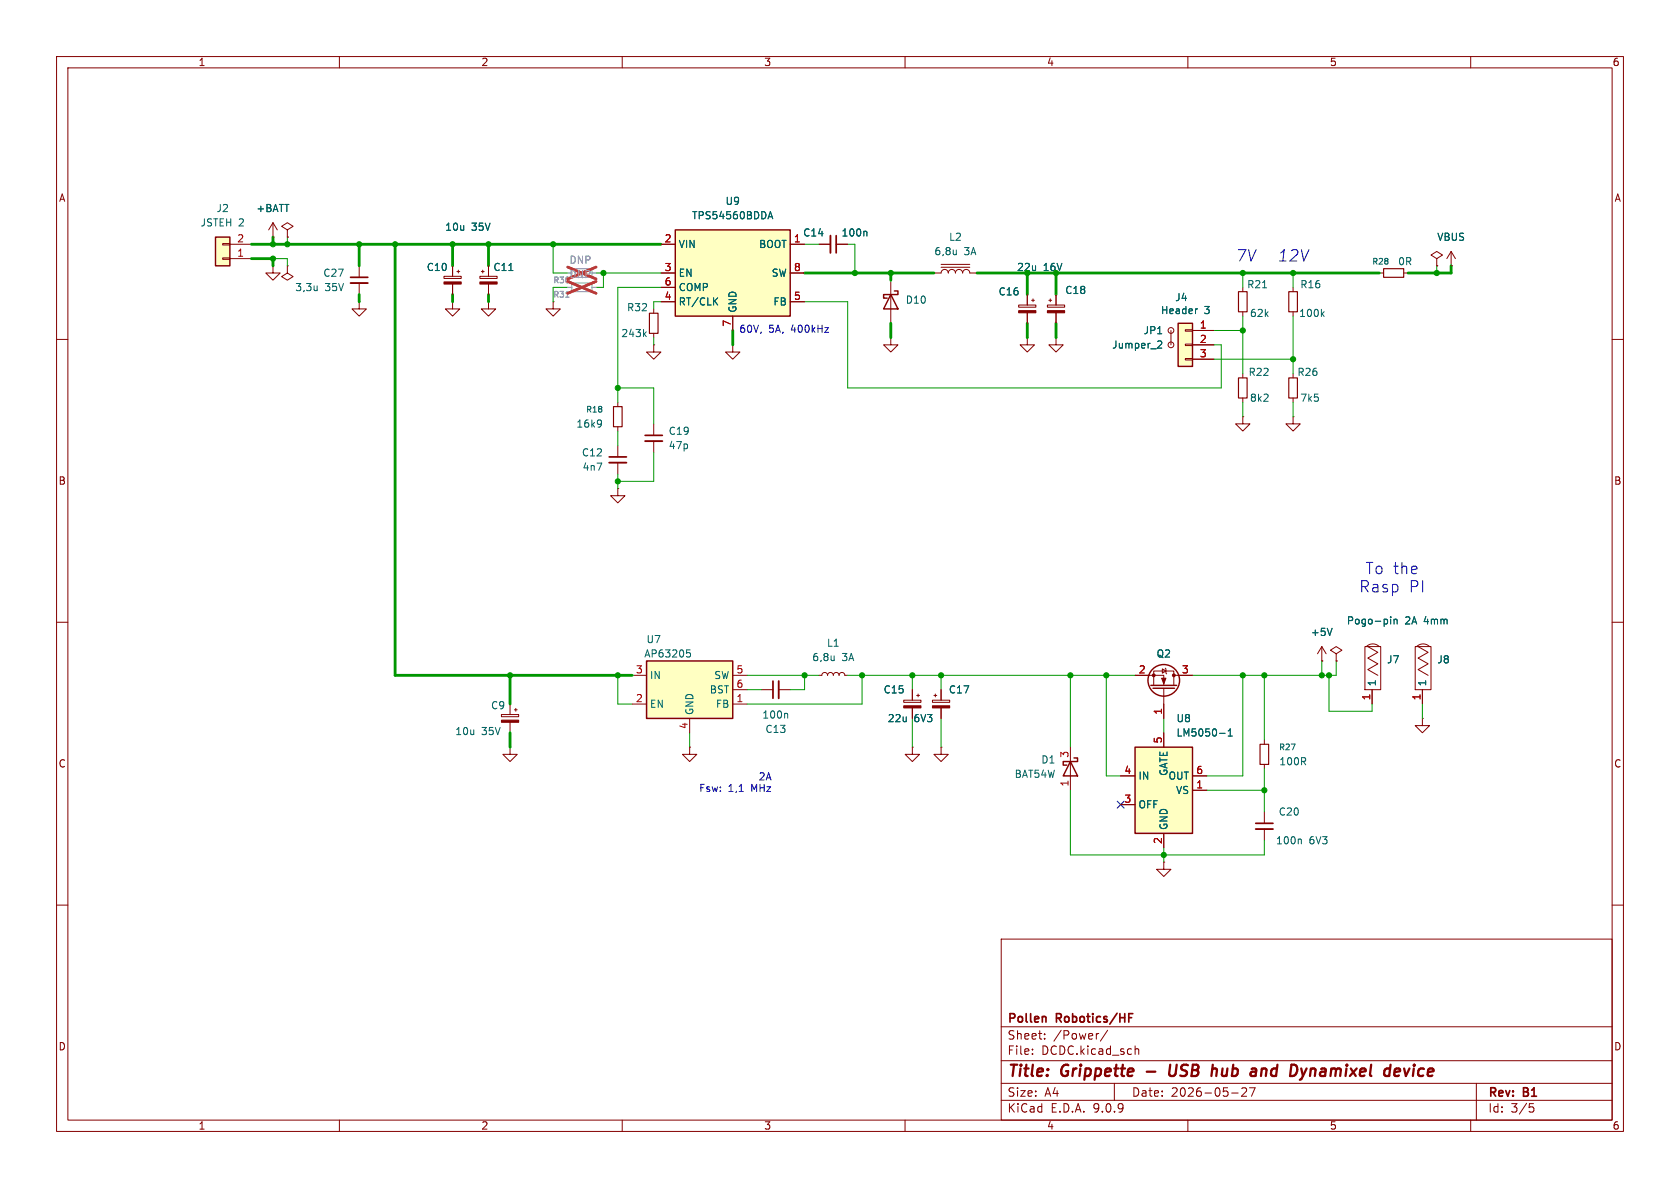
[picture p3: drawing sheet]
<svg xmlns="http://www.w3.org/2000/svg" width="297mm" height="210mm" viewBox="0 0 297 210" stroke-linecap="round" stroke-linejoin="round" font-family="sans-serif">
<g fill="none" stroke="#840000" stroke-width=".18">
<path d="M10 10h277v190h-277zM12 12h273v186h-273zM60 10v2M110 10v2M160 10v2M210 10v2M260 10v2M48.3 47v1.3h1.2l-1.2 1.2-1.3-1.2h1.3M48.3 47h.1M50.8 47v1.3l-1 .6 1 .6 1-.6-1-.6M50.8 47h.1M63.5 53.3v1.3h1.3l-1.3 1.3-1.3-1.3h1.3"/>
<path d="M63.5 53.3h.1M63.5 47v2M63.5 50v2.1M78.5 48.8h3v.4h-3zM80 53.3v1.3h1.3l-1.3 1.3-1.3-1.3h1.3M80 53.3h.1M80 47v1.8M80 50.2v1.9M80.8 48h.5M81 47.8v.5M84.8 48.8h3.1v.4h-3.1zM85.1 48h.5"/>
<path d="M85.3 47.8v.5M86.4 53.3v1.3h1.2l-1.2 1.3-1.3-1.3h1.3M86.4 53.3h.1M86.4 47v1.8M86.4 50.2v1.9M97.8 53.3v1.3h1.3l-1.3 1.3-1.3-1.3h1.3M97.8 53.3h.1M243.8 48.3h.8M248.2 48.3h.7M254 45.7l1-.6-1-.6-1 .6 1 .6v1.3M254 47h.1M10 60h2"/>
<path d="M109.2 71.1v.8M109.2 75.4v.8M109.2 78.7v2.1M115.6 74.9v2.1M115.6 78v2M285 60h2M109.2 86.4v1.2h1.3l-1.3 1.3-1.3-1.3h1.3M109.2 86.4h.1M109.2 81.8v2M10 110h2M236.2 115.6l1-.7-1-.6-1 .6 1 .7v1.2M236.2 116.8h.1"/>
<path d="M241.3 114.3h2.8v7.6h-2.8zM241.6 114.3a1.62 1.62 0 0 1 2.2 0M241.8 114.3l1.8 1-1.8 1 1.8 1-1.8 1.1 1.8 1M250.2 114.3h2.8v7.6h-2.8zM250.4 114.3a1.62 1.62 0 0 1 2.3 0M250.7 114.3l1.8 1-1.8 1 1.8 1-1.8 1.1 1.8 1M285 110h2M88.6 126.3h3.1v.4h-3.1zM90.2 132.1v1.3h1.2l-1.2 1.2-1.3-1.2h1.3M90.2 132.1h.1M90.2 124.5v1.8M90.2 127.7v1.8"/>
<path d="M90.9 125.5h.5M91.2 125.2v.5M242.6 121.9v2.6M251.5 121.9v2.6M10 160h2M177 166h108v32h-108zM285 160h2M60 198v2M110 198v2M160 198v2M177 194.5h108M177 191.5h108"/>
<path d="M177 187.5h108M177 181.5h108M182.5 186.3v.1M182.5 185.5v.1M184.7 183.6v.1M184.7 182.8v.1M194.2 182.7l-.2 .1M195.8 182.1l-1.3 2M197 191.5v3M200.7 184.9v1.5M200.7 185.5l.2-.1 .3 .1 .1 .9M210 198v2"/>
<path d="M217.7 193.2h1.2M219.5 192.4l.6-.1 .2 .1 .1 .3-.9 1.1h.9M220.9 192.3h1l-.7 1.5M260 198v2M261 191.5v6.5M270.4 195.1h.7M270.5 195.7h.4l.3 .3-.2 .5-.5 .1"/>
</g>
<path d="M202.7 189.4h1.6M206.9 188.2l-.2 1.6 .1 .3a.66 .66 0 0 0 .9-.1M223.1 188.9l-.2 1.3M223.7 188.9l-.6 .2M231 188.9l-.7 1.3M247.3 188.9l.2 .1v.4l-1 .1M247.3 190.1l-.2 .1M248.2 188.9l.3 1.3 .7-1.3" fill="none" stroke="#840000" stroke-width=".4"/>
<path d="M62 49h3M114 77h3.1M107.7 80.8h3M184.8 179.8l.1 .9M199.6 179.9h.5M199.6 179.2h.7" fill="none" stroke="#840000" stroke-width=".3"/>
<path d="M62 50h3M114 78h3.1M107.7 81.8h3" fill="none" stroke="#840000" stroke-width=".33"/>
<path d="M101.1 47.5h3.5v1.5h-3.5z" fill="none" stroke="#a1a1a1" stroke-width=".2"/>
<path d="M104.6 48.3h.8" fill="none" stroke="#a1a1a1" stroke-width=".18"/>
<path d="M100.4 47.2l5 2.1M105.4 47.2l-5 2.1" fill="none" stroke="#e12e31" stroke-width=".46"/>
<path d="M56.1 50.5v.9M56.1 51.3h-.1M90 47.8h.7M106.1 74.2l.2 .2a1.07 1.07 0 0 1-.2 1M106.3 74.8l-.2 .2M245.8 109v.2M245.8 109.5v.8M246.5 109.5v.8M246.5 109.6l.1-.1h.3l.1 .8" fill="none" stroke="#006464" stroke-width=".18"/>
<g fill="#840000" stroke="#840000" stroke-width=".18">
<path d="M88.6 127.3h3.1v.4h-3.1z"/>
<path d="M78.5 49.8h3v.4h-3z"/>
<path d="M84.8 49.8h3.1v.4h-3.1z"/>
</g>
<path d="M244.6 47.5h3.6v1.5h-3.6zM108.5 71.9h1.5v3.5h-1.5z" fill="none" stroke="#840000" stroke-width=".2"/>
<path d="M119.4 40.6h20.3v15.3h-20.3z" fill="#ffffc2"/>
<g fill="none" stroke="#840000" stroke-width=".25">
<path d="M119.4 40.6h20.3v15.3h-20.3zM203.5 121.2h4.5M203.8 121.7h3.8"/>
<circle cx="205.7" cy="120.3" r="2.79"/>
</g>
<g fill="none" stroke="#840000" stroke-width=".18">
<path d="M116.8 43.2h2.6M116.8 48.3h2.6M116.8 50.8h2.6M116.8 53.3h2.6M129.5 55.9v2.5M139.7 43.2h2.5M139.7 48.3h2.5M139.7 53.3h2.5M200.7 119.4h5v1.8M205.5 118.2l.6 .4-.6 .4zM206 118.1l.1 .1v.8l.1 .1M207.5 119.4h3.3"/>
<path d="M204 121.2v-2.6h3.5v2.6M205.7 121.7v5.3"/>
</g>
<path d="M135.8 38.7l.4-1.3 .4 1.3M135.9 38.3h.6M126.3 53.2l.6 .7M126.9 52.6l-.7 .8" fill="none" stroke="#006464" stroke-width=".18"/>
<g fill="#840000" stroke="#840000" stroke-width=".18">
<path d="M205.4 119.9h.7l-.4 1z"/>
<circle cx="207.5" cy="119.4" r=".25"/>
<circle cx="204" cy="119.4" r=".25"/>
</g>
<path d="M200.7 132.1h10.1v15.2h-10.1z" fill="#ffffc2"/>
<path d="M189.2 134.6l1.3 2.6h-2.5zM189.9 134h.6v.6h-2.5v.7h.6M200.7 132.1h10.1v15.2h-10.1z" fill="none" stroke="#840000" stroke-width=".25"/>
<g fill="none" stroke="#840000" stroke-width=".18">
<path d="M48.3 39.4l-.8 1.2M48.3 39.4l.7 1.2M48.3 39.4v2.5M48.3 41.9h.1M115.6 54.6v.8M115.6 58.9v.8M144.8 43.2h2M147.8 43.2h2.1M157.5 59.7v1.3h1.2l-1.2 1.2-1.3-1.2h1.3M157.5 59.7h.1M219.7 50.8v.8M219.7 55.1v.8"/>
<path d="M228.6 50.8v.8M228.6 55.1v.8M256.5 47h.1M256.5 44.5l-.7 1.2M256.5 44.5l.8 1.2M256.5 44.5v2.5M115.6 61v1.2h1.2l-1.2 1.3-1.3-1.3h1.3M115.6 61h.1M129.5 61v1.2h1.3l-1.3 1.3-1.2-1.3h1.2M129.5 61h.1M228.6 66v.8M228.6 70.4v.7"/>
<path d="M144.8 119.4h.5l.1-.4 .4-.1 .4 .1 .1 .4 .2-.4 .3-.1 .4 .1 .1 .4 .2-.4 .3-.1 .4 .1 .1 .4 .2-.4 .3-.1 .4 .1 .2 .4h.5M233.7 116.8h.1M233.7 114.3l-.8 1.3M233.7 114.3l.7 1.3M233.7 114.3v2.5M159.8 123.8h3v.4h-3zM161.3 121.9v1.9M161.3 125.1v1.9M162.1 122.9h.5M162.3 122.7v.5M164.8 123.8h3.1v.4h-3.1zM165.1 122.9h.5"/>
<path d="M165.4 122.7v.5M166.4 132.1v1.3h1.2l-1.2 1.2-1.3-1.2h1.3M166.4 132.1h.1M166.4 121.9v1.9M166.4 125.1v1.9M189.2 132.1v7.6M198.1 137.2h2.6M205.7 129.5v2.6M210.8 137.2h2.6M210.8 139.7h2.6M223.5 130.8v.8M223.5 135.1v.8"/>
<path d="M251.5 127v1.3h-1.3l1.3 1.2 1.2-1.2h-1.2M251.5 127h.1M198.1 142.2h2.6M205.7 152.4v1.3h1.3l-1.3 1.2-1.2-1.2h1.2M205.7 152.4h.1M205.7 147.3v2.6M223.5 143.5v2M223.5 146.6v2"/>
</g>
<g fill="none" stroke="#006464" stroke-width=".18">
<path d="M113.9 59l.4 .5M114.3 58.7l-.5 .4M153.1 40.9l.2 .2v.6M223.2 50.9h.7M233.7 55.5l.4 .5M234.1 55.1l-.5 .5M147.5 115.9v.9M147.5 116.7h-.1M235.5 111.1l-.4 1.2M215.6 129.6h1M217.1 130.1h.8M217.1 129.2l.4-.4v1.3"/>
<path d="M229.9 148.3l.2 .2v.7"/>
</g>
<g fill="#840000" stroke="#840000" stroke-width=".18">
<path d="M164.8 124.8h3.1v.3h-3.1z"/>
<path d="M159.8 124.8h3v.3h-3z"/>
</g>
<path d="M114.8 55.4h1.5v3.5h-1.5zM218.9 51.6h1.6v3.5h-1.6zM227.8 51.6h1.6v3.5h-1.6zM227.8 66.8h1.6v3.6h-1.6zM222.8 131.6h1.5v3.5h-1.5z" fill="none" stroke="#840000" stroke-width=".2"/>
<path d="M147.8 41.7v3M222 145.5h3" fill="none" stroke="#840000" stroke-width=".3"/>
<path d="M146.8 41.7v3M222 146.6h3" fill="none" stroke="#840000" stroke-width=".33"/>
<path d="M101.1 50h3.5v1.6h-3.5z" fill="none" stroke="#a1a1a1" stroke-width=".2"/>
<path d="M100.3 50.8h.8M104.6 50.8h.8" fill="none" stroke="#a1a1a1" stroke-width=".18"/>
<path d="M100 52.5h.6" fill="none" stroke="#989898" stroke-width=".18"/>
<path d="M100.4 49.7l5 2.2M105.4 49.7l-5 2.2" fill="none" stroke="#e12e31" stroke-width=".46"/>
<path d="M208.3 57.2h2.5v7.6h-2.5z" fill="#ffffc2"/>
<path d="M157.5 52.1l1.2 2.5h-2.5zM158.1 51.4h.6v.7h-2.5v.6h.6M208.3 57.2h2.5v7.6h-2.5z" fill="none" stroke="#840000" stroke-width=".25"/>
<g fill="none" stroke="#840000" stroke-width=".18">
<path d="M157.5 49.5v7.7M165.1 48.3h1.3a.64 .64 0 0 1 .6-.7 .64 .64 0 0 1 .6 .7 .64 .64 0 0 1 .7-.7 .64 .64 0 0 1 .6 .7 .64 .64 0 0 1 .6-.7 .64 .64 0 0 1 .7 .7 .64 .64 0 0 1 .6-.7 .64 .64 0 0 1 .6 .7h1.3M166.4 47.2h5M166.4 46.7h5M180.1 53.9h3v.4h-3zM181.6 59.7v1.3h1.3l-1.3 1.2-1.3-1.2h1.3M181.6 59.7h.1M181.6 52.1v1.8M181.6 55.3v1.9M182.4 53.1h.5M182.6 52.8v.5M186.7 59.7v1.3h1.3l-1.3 1.2-1.3-1.2h1.3"/>
<path d="M186.7 59.7h.1M209.5 58.3h1.3v.2h-1.3zM210.8 58.4h3.8M209.5 60.8h1.3v.3h-1.3zM209.5 63.4h1.3v.2h-1.3zM210.8 61h3.8M210.8 63.5h3.8M219.7 73.7v1.2h1.3l-1.3 1.3-1.3-1.3h1.3M219.7 73.7h.1M121.9 132.1v1.3h1.3l-1.3 1.2-1.3-1.2h1.3M121.9 132.1h.1M134.6 121.9h2.1"/>
<path d="M137.7 121.9h2M161.3 132.1v1.3h1.3l-1.3 1.2-1.3-1.2h1.3M161.3 132.1h.1"/>
</g>
<path d="M169.1 44.2v.8M169.1 44.9l-.1 .1M211.7 54.6l-.2 .1M139.1 126.1l.2 .2v.6" fill="none" stroke="#006464" stroke-width=".18"/>
<path d="M180.1 54.9h3v.4h-3z" fill="#840000" stroke="#840000" stroke-width=".18"/>
<path d="M136.7 120.4v3" fill="none" stroke="#840000" stroke-width=".3"/>
<path d="M137.7 120.4v3" fill="none" stroke="#840000" stroke-width=".33"/>
<path d="M38.1 41.9h2.5v5.1h-2.5z" fill="#ffffc2"/>
<path d="M38.1 41.9h2.5v5.1h-2.5z" fill="none" stroke="#840000" stroke-width=".25"/>
<path d="M39.4 45.6h1.2v.2h-1.2zM39.4 43.1h1.2v.2h-1.2zM40.6 45.7h3.8M40.6 43.2h3.8M50.8 40.6l1-.6-1-.6-1 .6 1 .6v1.3M50.8 41.9h.1" fill="none" stroke="#840000" stroke-width=".18"/>
<path d="M36.1 38.7v.9a.41 .41 0 0 1-.4 .3M37.4 38.7h-.5l-.2 .1v.4l.6 .2 .1 .3-.2 .2h-.5M37.8 38.7h.7M38.1 38.7v1.2M38.9 39.3h.4M39.5 38.7h-.6v1.2h.6M40.1 39.3h.7M40.1 38.7v1.2M40.8 38.7v1.2" fill="none" stroke="#006464" stroke-width=".18"/>
<path d="M114.3 116.8h15.2v10.2h-15.2z" fill="#ffffc2"/>
<path d="M114.3 116.8h15.2v10.2h-15.2z" fill="none" stroke="#840000" stroke-width=".25"/>
<g fill="none" stroke="#840000" stroke-width=".18">
<path d="M48.3 41.9h.1M50.8 41.9h.1M80 47v1.8M80 50.2v1.9M86.4 47v1.8M86.4 50.2v1.9M116.8 43.2h2.6M116.8 48.3h2.6M116.8 50.8h2.6M116.8 53.3h2.6M129.5 55.9v2.5M139.7 43.2h2.5"/>
<path d="M139.7 48.3h2.5M139.7 53.3h2.5M144.8 43.2h2M147.8 43.2h2.1M181.6 52.1v1.8M181.6 55.3v1.9M185.2 53.9h3v.4h-3zM185.4 53.1h.5M185.7 52.8v.5M186.7 52.1v1.8M186.7 55.3v1.9M207 58.4v2.6"/>
<path d="M210.8 58.4h3.8M254 47h.1M256.5 47h.1M210.8 61h3.8M210.8 63.5h3.8M219.7 66v.8M219.7 70.4v.7M228.6 73.7v1.2h1.3l-1.3 1.3-1.3-1.3h1.3M228.6 73.7h.1M111.8 119.4h2.5M129.5 119.4h2.6M200.7 119.4h2.5"/>
<path d="M208.3 119.4h2.5M233.7 116.8h.1M236.2 116.8h.1M111.8 124.5h2.5M121.9 127v2.5M129.5 124.5h2.6M129.5 121.9h2.6M161.3 121.9v1.9M161.3 125.1v1.9M166.4 121.9v1.9M166.4 125.1v1.9M198.1 137.2h2.6"/>
<path d="M205.7 124.5v2.5M205.7 129.5v2.6M210.8 137.2h2.6M210.8 139.7h2.6M242.6 121.9v2.6M251.5 121.9v2.6M198.1 142.2h2.6M205.7 147.3v2.6"/>
<circle cx="207" cy="58.4" r=".51"/>
<circle cx="207" cy="61" r=".51"/>
</g>
<g fill="none" stroke="#006464" stroke-width=".18">
<path d="M135.8 38.7l.4-1.3 .4 1.3M135.9 38.3h.6M90 47.8h.7M126.3 53.2l.6 .7M126.9 52.6l-.7 .8M153.1 40.9l.2 .2v.6M211.7 54.6l-.2 .1M204.8 60.3h.5l.1 .3-.8 .9h.8M121.4 114.9h.6M121.5 115.4h.3l.3 .2-.1 .5h-.5M235.5 111.1l-.4 1.2M245.8 109v.2"/>
<path d="M245.8 109.5v.8M246.5 109.5v.8M246.5 109.6l.1-.1h.3l.1 .8M215.6 129.6h1M217.1 130.1h.8M217.1 129.2l.4-.4v1.3"/>
</g>
<path d="M218.9 66.8h1.6v3.6h-1.6z" fill="none" stroke="#840000" stroke-width=".2"/>
<path d="M185.2 54.9h3v.4h-3z" fill="#840000" stroke="#840000" stroke-width=".18"/>
<g fill="none" stroke="#009600" stroke-width=".18">
<path d="M48.3 45.7h2.5v1.3M50.8 41.9v1.3M97.8 43.2v5.1h2.5M100.3 50.8h-2.5v2.5M105.4 48.3h11.4M106.7 48.3v2.5h-1.3M115.6 59.7v1.3M116.8 50.8h-7.6v20.3M116.8 53.3h-1.2v1.3M142.2 53.3h7.7v15.3h66v-7.6h-1.3M142.2 43.2h2.6M149.9 43.2h1.2v5.1"/>
<path d="M214.6 58.4h5.1M219.7 48.3v2.5M219.7 55.9v10.1M228.6 48.3v2.5M228.6 55.9v10.1M254 47v1.3M109.2 76.2v2.5M109.2 68.6h6.4v6.3M214.6 63.5h14M219.7 71.1v2.6M228.6 71.1v2.6M109.2 83.8v2.6"/>
<path d="M115.6 80v5.1h-6.4M109.2 119.4v5.1h2.6M132.1 119.4h12.7M142.2 119.4v2.5h-2.5M149.9 119.4h50.8M152.4 119.4v5.1h-20.3M161.3 119.4v2.5M166.4 119.4v2.5M189.2 119.4v12.7M195.6 119.4v17.8h2.5M219.7 119.4v17.8h-6.3M223.5 119.4v11.4"/>
<path d="M233.7 116.8v2.6M234.9 119.4v6.3h7.7v-1.2M236.2 116.8v2.6h-25.4M121.9 129.5v2.6M132.1 121.9h2.5M161.3 127v5.1M166.4 127v5.1M189.2 139.7v11.4h34.3v-2.5M205.7 127v2.5M213.4 139.7h10.1M223.5 135.9v7.6M251.5 124.5v2.5"/>
<path d="M205.7 149.9v2.5"/>
</g>
<g fill="none" stroke="#009600" stroke-width=".5">
<path d="M44.4 43.2h72.4M44.4 45.7h3.9v1.3M48.3 41.9v1.3M63.5 43.2v3.8M63.5 52.1v1.2M69.8 43.2v76.2h42M80 43.2v3.8M80 52.1v1.2M86.4 43.2v3.8M86.4 52.1v1.2M129.5 58.4v2.6M142.2 48.3h22.9"/>
<path d="M157.5 48.3v1.2M157.5 57.2v2.5M172.7 48.3h71.1M181.6 48.3v3.8M181.6 57.2v2.5M186.7 48.3v3.8M186.7 57.2v2.5M256.5 47v1.3h-7.6M90.2 119.4v5.1M90.2 129.5v2.6"/>
</g>
<path d="M197.5 141.6l1.2 1.2M198.7 141.6l-1.2 1.2" fill="none" stroke="#000084" stroke-width=".18"/>
<path d="M100.3 50.8h.8M104.6 48.3h.8M104.6 50.8h.8" fill="none" stroke="#a1a1a1" stroke-width=".18"/>
<path d="M100.4 47.2l5 2.1M100.4 49.7l5 2.2M105.4 47.2l-5 2.1M105.4 49.7l-5 2.2" fill="none" stroke="#e12e31" stroke-width=".46"/>
<path d="M100 52.5h.6" fill="none" stroke="#989898" stroke-width=".18"/>
<g fill="#009600" stroke="#009600" stroke-width=".18">
<circle cx="228.6" cy="48.3" r=".46"/>
<circle cx="219.7" cy="48.3" r=".46"/>
<circle cx="151.1" cy="48.3" r=".46"/>
<circle cx="219.7" cy="58.4" r=".46"/>
<circle cx="109.2" cy="68.6" r=".46"/>
<circle cx="90.2" cy="119.4" r=".46"/>
<circle cx="109.2" cy="119.4" r=".46"/>
<circle cx="109.2" cy="85.1" r=".46"/>
<circle cx="157.5" cy="48.3" r=".46"/>
<circle cx="106.7" cy="48.3" r=".46"/>
<circle cx="97.8" cy="43.2" r=".46"/>
<circle cx="86.4" cy="43.2" r=".46"/>
<circle cx="205.7" cy="151.1" r=".46"/>
<circle cx="219.7" cy="119.4" r=".46"/>
<circle cx="223.5" cy="119.4" r=".46"/>
<circle cx="195.6" cy="119.4" r=".46"/>
<circle cx="223.5" cy="139.7" r=".46"/>
<circle cx="189.2" cy="119.4" r=".46"/>
<circle cx="254" cy="48.3" r=".46"/>
<circle cx="228.6" cy="63.5" r=".46"/>
<circle cx="234.9" cy="119.4" r=".46"/>
<circle cx="233.7" cy="119.4" r=".46"/>
<circle cx="63.5" cy="43.2" r=".46"/>
<circle cx="50.8" cy="43.2" r=".46"/>
<circle cx="80" cy="43.2" r=".46"/>
<circle cx="69.8" cy="43.2" r=".46"/>
<circle cx="48.3" cy="45.7" r=".46"/>
<circle cx="48.3" cy="43.2" r=".46"/>
<circle cx="166.4" cy="119.4" r=".46"/>
<circle cx="152.4" cy="119.4" r=".46"/>
<circle cx="161.3" cy="119.4" r=".46"/>
<circle cx="142.2" cy="119.4" r=".46"/>
</g>
<g font-size="2.8" fill="#0000c2">
<text x="218.4" y="46.4">7V</text>
<text x="225.8" y="46.4">12V</text>
<text x="241.3" y="101.7">To the</text>
<text x="240.2" y="105">Rasp</text>
<text x="249.1" y="105">PI</text>
</g>
<g font-size="2.8" fill="#840000">
<text x="178" y="190.9">Title:</text>
<text x="187.7" y="190.9">Grippette</text>
<text x="208.3" y="190.9">USB</text>
<text x="216.6" y="190.9">hub</text>
<text x="224.4" y="190.9">and</text>
<text x="232.1" y="190.9">Dynamixel</text>
<text x="249.6" y="190.9">device</text>
</g>
<g font-size="2.1" fill="#840000">
<text x="178" y="184">Sheet:</text>
<text x="178" y="181.2">Pollen</text>
<text x="186.2" y="184">/Power/</text>
<text x="186.8" y="181.2">Robotics/HF</text>
<text x="178" y="186.7">File:</text>
<text x="184.1" y="186.7">DCDC.kicad_sch</text>
<text x="178" y="196.9">KiCad</text>
<text x="178" y="194.1">Size:</text>
<text x="184.7" y="194.1">A4</text>
<text x="185.7" y="196.9">E.D.A.</text>
<text x="193.3" y="196.9">9.0.9</text>
<text x="200" y="194.1">Date:</text>
<text x="207" y="194.1">2026-05-27</text>
<text x="263" y="194.3">Rev:</text>
<text x="263" y="196.9">Id:</text>
<text x="267.1" y="196.9">3/5</text>
<text x="269.4" y="194.3">B1</text>
</g>
<g font-size="1.8" fill="#840000">
<text x="35" y="11.9">1</text>
<text x="85" y="11.9">2</text>
<text x="135" y="11.9">3</text>
<text x="185" y="11.9">4</text>
<text x="235" y="11.9">5</text>
<text x="285" y="11.9">6</text>
<text x="10.3" y="35.9">A</text>
<text x="285.3" y="35.9">A</text>
<text x="10.3" y="85.9">B</text>
<text x="285.3" y="85.9">B</text>
<text x="10.3" y="135.9">C</text>
<text x="285.3" y="135.9">C</text>
<text x="10.3" y="185.9">D</text>
<text x="285.3" y="185.9">D</text>
<text x="35" y="199.9">1</text>
<text x="85" y="199.9">2</text>
<text x="135" y="199.9">3</text>
<text x="185" y="199.9">4</text>
<text x="235" y="199.9">5</text>
<text x="285" y="199.9">6</text>
</g>
<g font-size="1.8" fill="#006464">
<text x="38.2" y="37.7">J2</text>
<text x="42.2" y="40.2">2</text>
<text x="45.2" y="37.7">+BATT</text>
<text x="78.6" y="41">10u</text>
<text x="83.4" y="41">35V</text>
<text x="122.2" y="39">TPS54560BDDA</text>
<text x="128.2" y="36.4">U9</text>
<text x="119.9" y="44">VIN</text>
<text x="134.1" y="44">BOOT</text>
<text x="141.9" y="42">C14</text>
<text x="148.7" y="42">100n</text>
<text x="165.1" y="45.3">6,8u</text>
<text x="167.7" y="42.8">L2</text>
<text x="170.4" y="45.3">3A</text>
<text x="247.1" y="47.1">0R</text>
<text x="254" y="42.8">VBUS</text>
<text x="52.1" y="51.7">3,3u</text>
<text x="57.1" y="49.1">C27</text>
<text x="57.4" y="51.7">35V</text>
<text x="75.3" y="48.1">C10</text>
<text x="87.1" y="48.1">C11</text>
<text x="119.9" y="49.1">EN</text>
<text x="119.9" y="51.7">COMP</text>
<text x="136.3" y="49.1">SW</text>
<text x="160" y="53.9">D10</text>
<text x="176.4" y="52.4">C16</text>
<text x="188.2" y="52.2">C18</text>
<text x="207.7" y="53.4">J4</text>
<text x="220.4" y="51.2">R21</text>
<text x="229.8" y="51.2">R16</text>
<text x="109.7" y="59.8">243k</text>
<text x="110.8" y="55.2">R32</text>
<text x="119.9" y="54.2">RT/CLK</text>
<text x="130.4" y="55.4" transform="rotate(-90 130.4 55.4)">GND</text>
<text x="136.6" y="54.2">FB</text>
<text x="202.1" y="59.3">JP1</text>
<text x="205.1" y="55.7">Header</text>
<text x="212.9" y="55.7">3</text>
<text x="220.9" y="56.2">62k</text>
<text x="229.6" y="56.2">100k</text>
<text x="196.5" y="61.8">Jumper_2</text>
<text x="220.6" y="66.6">R22</text>
<text x="220.9" y="71.2">8k2</text>
<text x="229.3" y="66.6">R26</text>
<text x="229.8" y="71.2">7k5</text>
<text x="101.8" y="75.8">16k9</text>
<text x="118.1" y="77.1">C19</text>
<text x="102.8" y="80.9">C12</text>
<text x="102.9" y="83.4">4n7</text>
<text x="118.1" y="79.6">47p</text>
<text x="114.2" y="113.9">U7</text>
<text x="231.6" y="112.6">+5V</text>
<text x="238" y="110.6">Pogo-pin</text>
<text x="248.4" y="110.6">2A</text>
<text x="251.8" y="110.6">4mm</text>
<text x="113.8" y="116.4">AP63205</text>
<text x="143.5" y="117.1">6,8u</text>
<text x="146.1" y="114.5">L1</text>
<text x="148.8" y="117.1">3A</text>
<text x="204.4" y="116.4">Q2</text>
<text x="245.1" y="117.5">J7</text>
<text x="254" y="117.5">J8</text>
<text x="86.7" y="125.6">C9</text>
<text x="114.8" y="120.2">IN</text>
<text x="114.8" y="125.3">EN</text>
<text x="125.4" y="122.8">BST</text>
<text x="126.2" y="120.2">SW</text>
<text x="126.5" y="125.3">FB</text>
<text x="156.1" y="122.8">C15</text>
<text x="167.6" y="122.8">C17</text>
<text x="243.4" y="121.4" transform="rotate(-90 243.4 121.4)">1</text>
<text x="252.3" y="121.4" transform="rotate(-90 252.3 121.4)">1</text>
<text x="80.4" y="130.1">10u</text>
<text x="85.1" y="130.1">35V</text>
<text x="122.8" y="126.5" transform="rotate(-90 122.8 126.5)">GND</text>
<text x="134.7" y="127.2">100n</text>
<text x="135.2" y="129.8">C13</text>
<text x="156.8" y="127.9">22u</text>
<text x="161.6" y="127.9">6V3</text>
<text x="207.9" y="127.9">U8</text>
<text x="207.9" y="130.4">LM5050-1</text>
<text x="179.3" y="137.7">BAT54W</text>
<text x="184" y="135.2">D1</text>
<text x="206.6" y="137.3" transform="rotate(-90 206.6 137.3)">GATE</text>
<text x="226.1" y="135.5">100R</text>
<text x="201.2" y="138">IN</text>
<text x="201.2" y="143.1">OFF</text>
<text x="206.5" y="138">OUT</text>
<text x="207.8" y="140.6">VS</text>
<text x="206.6" y="146.8" transform="rotate(-90 206.6 146.8)">GND</text>
<text x="225.5" y="149.5">100n</text>
<text x="226" y="144.4">C20</text>
<text x="231.4" y="149.5">6V3</text>
</g>
<g font-size="1.8" fill="#a90000">
<text x="41.8" y="45.5">1</text>
<text x="41.8" y="42.9">2</text>
<text x="117.4" y="42.9">2</text>
<text x="140.3" y="42.9">1</text>
<text x="117.4" y="48">3</text>
<text x="117.4" y="50.5">6</text>
<text x="117.4" y="53.1">4</text>
<text x="140.3" y="48">8</text>
<text x="140.3" y="53.1">5</text>
<text x="129.3" y="57.9" transform="rotate(-90 129.3 57.9)">7</text>
<text x="212" y="58.2">1</text>
<text x="212" y="60.7">2</text>
<text x="212" y="63.2">3</text>
<text x="112.3" y="119.1">3</text>
<text x="130.1" y="119.1">5</text>
<text x="201.2" y="119.1">2</text>
<text x="208.8" y="119.1">3</text>
<text x="112.3" y="124.2">2</text>
<text x="130.1" y="121.7">6</text>
<text x="130.1" y="124.2">1</text>
<text x="242.3" y="123.9" transform="rotate(-90 242.3 123.9)">1</text>
<text x="251.2" y="123.9" transform="rotate(-90 251.2 123.9)">1</text>
<text x="121.7" y="129" transform="rotate(-90 121.7 129)">4</text>
<text x="205.5" y="131.5" transform="rotate(-90 205.5 131.5)">5</text>
<text x="205.5" y="126.4" transform="rotate(-90 205.5 126.4)">1</text>
<text x="189" y="134.1" transform="rotate(-90 189 134.1)">3</text>
<text x="198.7" y="136.9">4</text>
<text x="211.4" y="136.9">6</text>
<text x="189" y="139.1" transform="rotate(-90 189 139.1)">1</text>
<text x="198.7" y="142">3</text>
<text x="211.4" y="139.4">1</text>
<text x="205.5" y="149.3" transform="rotate(-90 205.5 149.3)">2</text>
</g>
<g font-size="1.8" fill="#989898">
<text x="100.6" y="46.8">DNP</text>
<text x="100.6" y="49.4">DNP</text>
</g>
<g font-size="1.8" fill="#009600">
<text x="179.7" y="48.1">22u</text>
<text x="184.4" y="48.1">16V</text>
</g>
<g font-size="1.8" fill="#0000c2">
<text x="130.6" y="59">60V,</text>
<text x="135.9" y="59">5A,</text>
<text x="140" y="59">400kHz</text>
<text x="123.5" y="140.1">Fsw:</text>
<text x="128.7" y="140.1">1,1</text>
<text x="132.9" y="140.1">MHz</text>
<text x="134" y="138">2A</text>
</g>
<g font-size="1.4" fill="#006464">
<text x="242.5" y="47">R28</text>
<text x="103.5" y="73.1">R18</text>
<text x="226" y="132.8">R27</text>
</g>
<g font-size="1.4" fill="#989898">
<text x="97.7" y="50.3">R30</text>
<text x="97.7" y="52.8">R31</text>
</g>
</svg>
